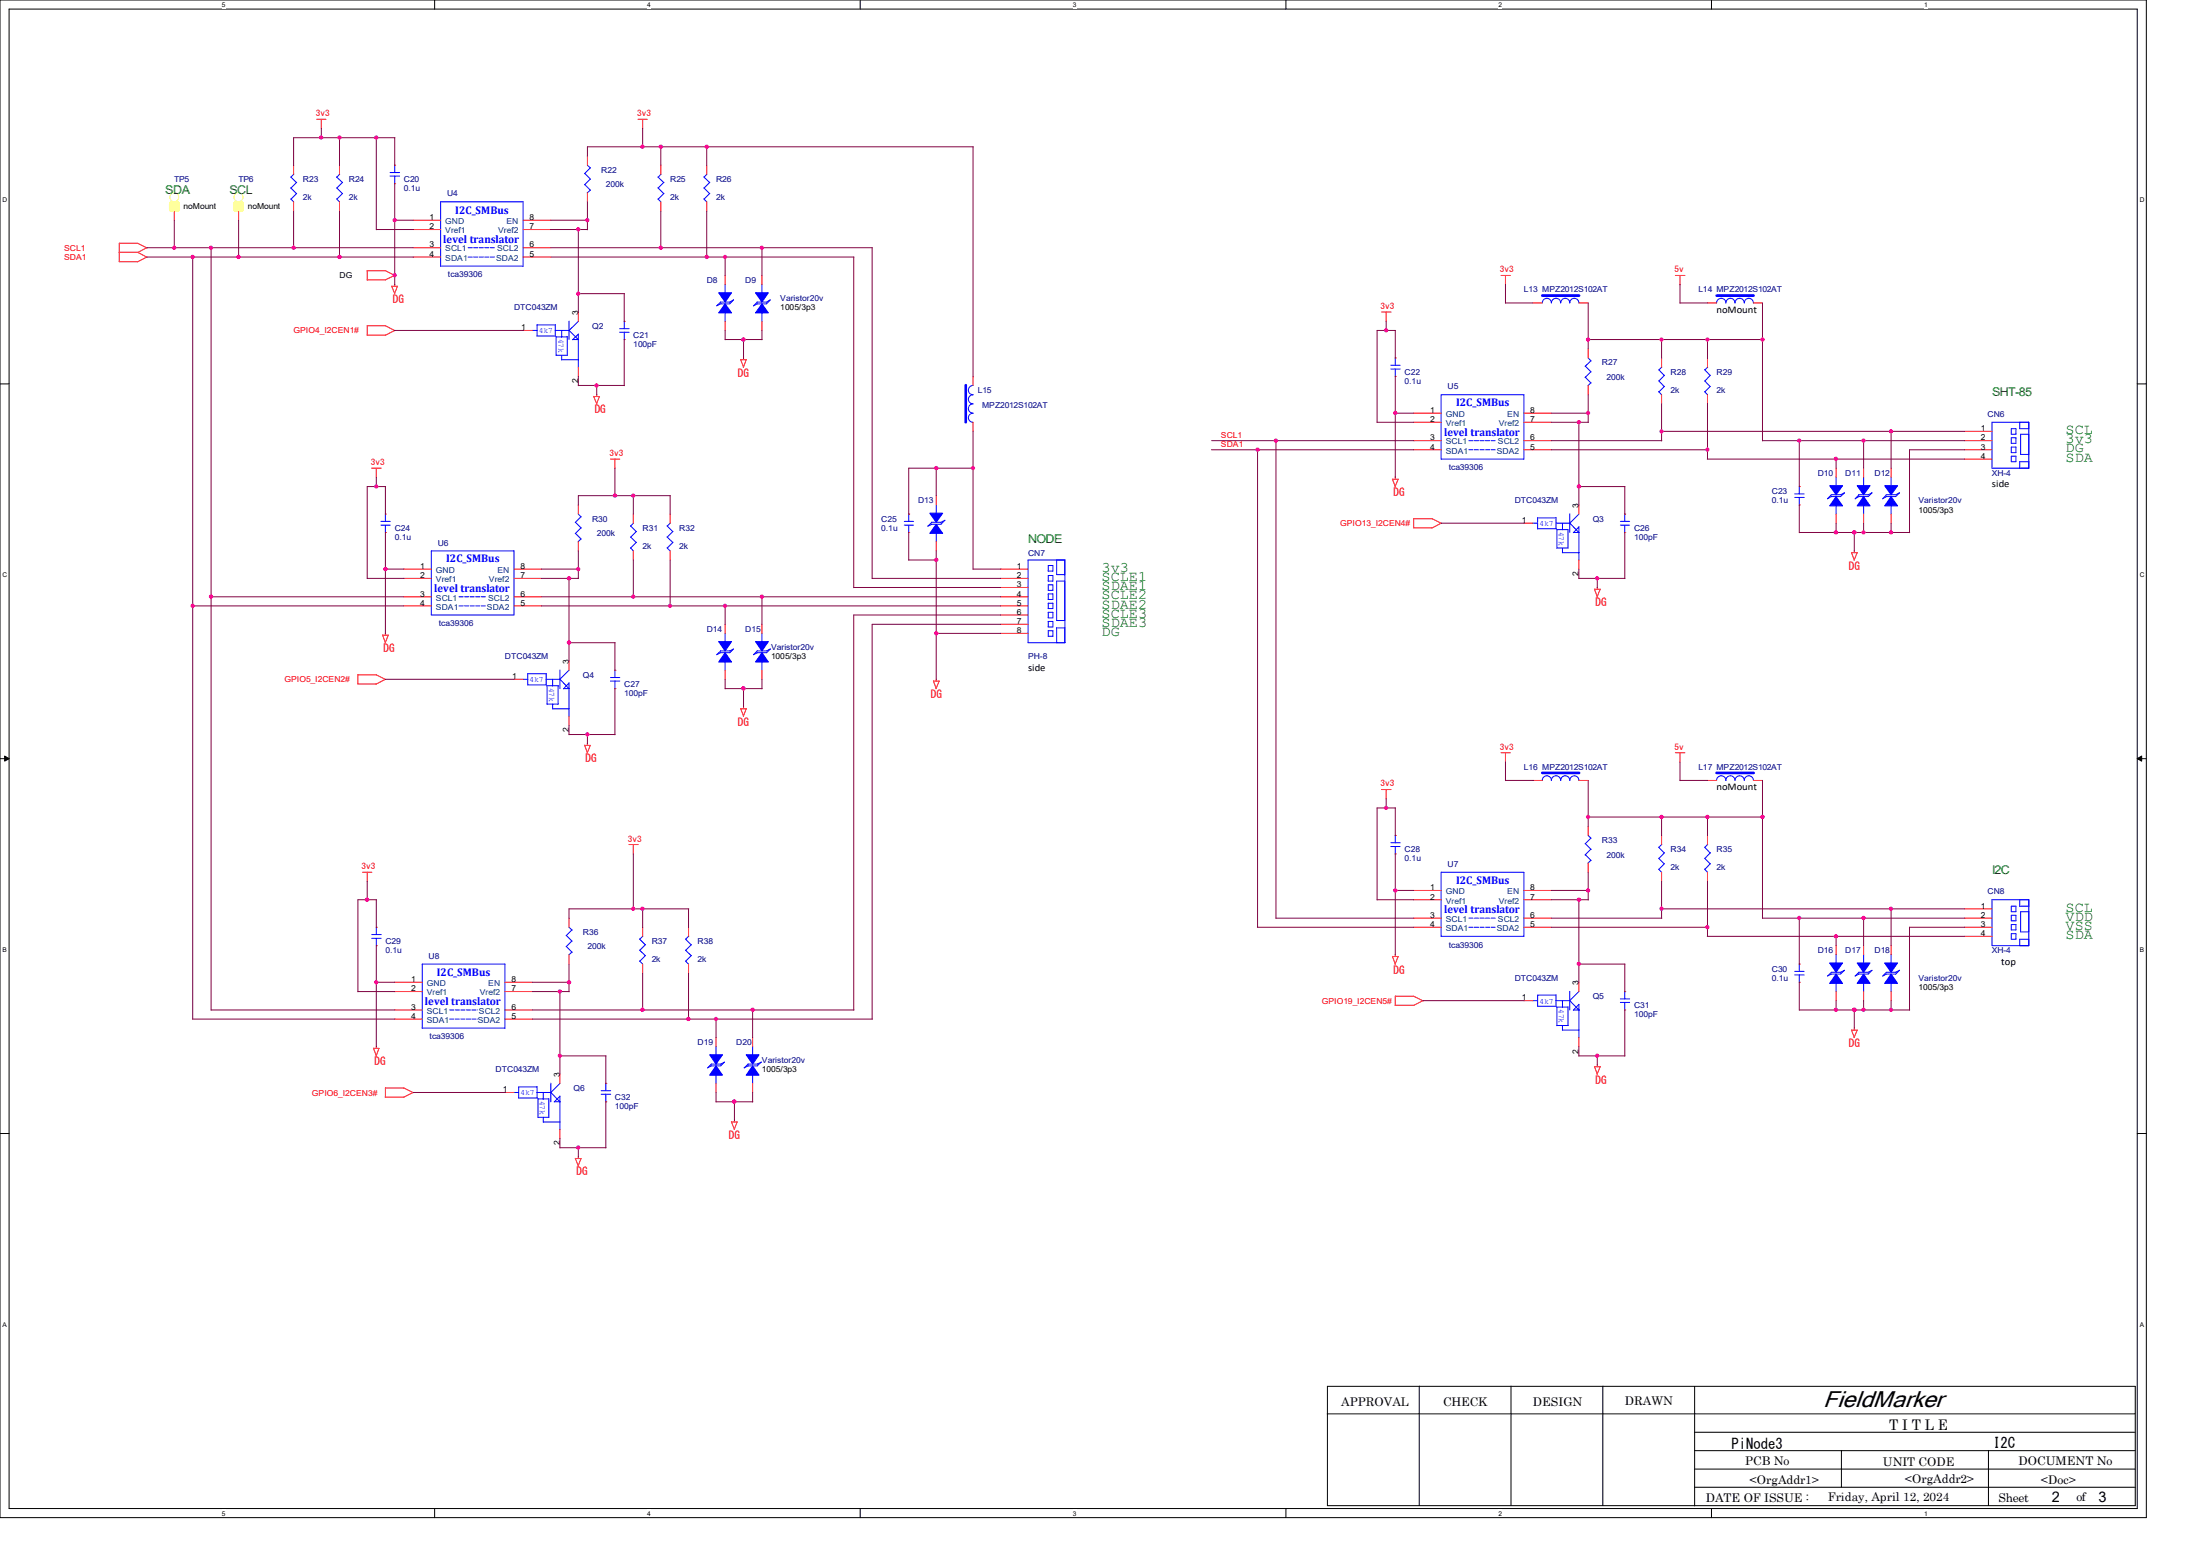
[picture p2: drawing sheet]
<svg xmlns="http://www.w3.org/2000/svg" width="420mm" height="297mm" viewBox="0 0 420 297" stroke-linecap="round" stroke-linejoin="round" font-family="sans-serif">
<path d="M0 0h409.7v289.7h-409.7zM1.7 1.7h406.3v286.3h-406.3z" fill="none" stroke="#000" stroke-width=".19"/>
<g fill="#fff">
<path d="M42.3 .2h.7v1.4h-.7z"/>
<path d="M42.3 288.2h.7v1.4h-.7z"/>
</g>
<path d="M83 0v1.7M83 288v1.7" fill="none" stroke="#000" stroke-width=".19"/>
<g fill="#fff">
<path d="M123.6 .2h.6v1.4h-.6z"/>
<path d="M123.6 288.2h.6v1.4h-.6z"/>
</g>
<path d="M164.2 0v1.7M164.2 288v1.7" fill="none" stroke="#000" stroke-width=".19"/>
<g fill="#fff">
<path d="M204.8 .2h.7v1.4h-.7z"/>
<path d="M204.8 288.2h.7v1.4h-.7z"/>
</g>
<path d="M245.5 0v1.7M245.5 288v1.7" fill="none" stroke="#000" stroke-width=".19"/>
<g fill="#fff">
<path d="M286.1 .2h.7v1.4h-.7z"/>
<path d="M286.1 288.2h.7v1.4h-.7z"/>
</g>
<path d="M326.7 0v1.7M326.7 288v1.7" fill="none" stroke="#000" stroke-width=".19"/>
<g fill="#fff">
<path d="M367.3 .2h.7v1.4h-.7z"/>
<path d="M367.3 288.2h.7v1.4h-.7z"/>
<path d="M.5 37.5h.9v1.4h-.9z"/>
<path d="M408.5 37.5h.9v1.4h-.9z"/>
<path d="M.5 109.1h.9v1.3h-.9z"/>
<path d="M408.5 109.1h.9v1.3h-.9z"/>
</g>
<path d="M0 73.3h1.7M408 73.3h1.7" fill="none" stroke="#000" stroke-width=".19"/>
<g fill="#fff">
<path d="M.5 180.6h.8v1.4h-.8z"/>
<path d="M408.5 180.6h.8v1.4h-.8z"/>
</g>
<path d="M0 144.8h1.7M408 144.8h1.7" fill="none" stroke="#000" stroke-width=".19"/>
<path d="M.9 144.3l.8 .5-.8 .5zM408 144.8l.9-.5v1z" fill="#000" stroke="#000" stroke-width=".19"/>
<g fill="#fff">
<path d="M.5 252.1h.8v1.4h-.8z"/>
<path d="M408.5 252.1h.8v1.4h-.8z"/>
</g>
<g fill="none" stroke="#000" stroke-width=".19">
<path d="M0 216.4h1.7M408 216.4h1.7M253.4 269.9h154.2M253.4 264.6h154.2v22.8h-154.2zM270.9 264.6v22.8M288.5 264.6v22.8M306 264.6v22.8M323.5 273.4h84.1M323.5 276.9h84.2M323.5 264.6v22.8M351.5 276.9v7M379.6 276.9v10.5"/>
<path d="M323.5 280.4h84.1M323.5 283.9h84.2"/>
</g>
<g fill="none" stroke="#f00" stroke-width=".19">
<path d="M56 31.5v1.8M56 38.5v1.8M60.5 22.8h1.7M61.3 22.8v1.8M64.8 31.5v1.8M64.8 38.5v1.8M75.4 31.5h.1M75.4 35.1h.1M112.1 29.8v1.7M112.1 36.8v1.7M121.8 22.8h1.8M122.7 22.8v1.8"/>
<path d="M126.2 31.5v1.8M126.2 38.5v1.8M134.9 31.5v1.8M134.9 38.5v1.8M22.7 48.2h3.6M22.7 50h3.6M22.8 46.4h3.5M22.8 46.4v3.6M26.3 46.4l1.8 .9M26.3 48.2l1.8 .9M28 47.3l-1.8 .9M28 49.1l-1.8 .9"/>
<path d="M33.3 40.3v1.7M45.6 40.3v1.7M70.1 51.7h3.5M70.1 51.7v1.8M70.1 53.4h3.5M73.5 51.6l1.9 1M74.8 54.6l.6 1.4M74.8 54.7h1.1l-.6 1.4M75.4 54.3v.4M75.4 52.5l-1.8 .9M78.9 42h5.2M78.9 43.8h5.2"/>
<path d="M78.9 47.3h5.2M78.9 49.1h5.2M99.9 42h5.3M99.9 43.8h5.3M99.9 47.3h5.3M99.9 49.1h5.3M110.4 59.6v1.7M138.4 52.6v1.7M145.5 52.6v1.7M263.7 59.6h1.9M264.6 59.6v1.8M286.6 52.6h1.7"/>
<path d="M287.4 52.6v1.8M292.7 57.8h1.7M301.4 57.8h1.8M319.8 52.6h1.8M320.7 52.6v1.8M326 57.8h1.7M334.7 57.8h1.8M70.1 64h3.5M70.1 62.2h3.5M70.1 62.1v1.9M73.6 62.2l1.8 .9M75.4 63.1l-1.9 .9"/>
<path d="M99.9 63.1h1.7M110.4 70.1v1.7M113.3 75.6l.6 1.5M113.4 75.7h1.1l-.6 1.4M113.9 75.3v.4M119.2 61.3h.1M119.2 64.8h.1M138.4 61.3v1.8M141.4 68.6l.5 1.5M141.4 68.7h1.1M141.9 68.3v.4M142.5 68.7l-.6 1.4"/>
<path d="M145.5 61.3v1.8M185.8 71.8v1.8M266.4 68.3h.1M266.4 71.8h.1M269.9 78.9h5.2M290.9 78.9h5.3M303.2 66.6v1.7M303.2 73.6v1.8M317.2 68.3v1.8M317.2 75.4v1.7M326 68.3v1.8M326 75.4v1.7"/>
<path d="M71 89.4h1.8M71.8 89.4v1.7M73.6 98.1h.1M110.4 96.4v1.7M116.5 87.6h1.8M117.4 87.6v1.8M120.9 98.1v1.8M127.9 98.1v1.8M173.5 98.1h.1M178.7 94.6v1.8M185.8 80.6v1.7M265.8 91.4l.6 1.5"/>
<path d="M265.9 91.5h1.1l-.7 1.4M266.4 91.1v.4M269.9 99h3.5M269.9 99v1.8M269.9 80.6h5.2M269.9 84.1h5.2M269.9 85.9h5.2M273.4 99l1.8 .9M275.1 99.9l-1.8 .9M290.9 80.6h5.3M290.9 84.1h5.3M290.9 85.9h5.3"/>
<path d="M290.9 99.9h1.8M301.4 96.4v1.7M310.2 98.1h.1M343.5 92.9h.1M343.5 96.4h.1M350.5 89.4v1.7M350.5 98.1v1.8M355.8 89.4v1.7M355.8 98.1v1.8M361 89.4v1.7M361 98.1v1.8M375 87.6h5.3"/>
<path d="M375 84.1h5.3M375 85.9h5.3M375 82.3h5.3M73.6 101.6h.1M77.1 108.6h5.2M77.1 110.4h5.2M77.1 113.9h5.2M77.1 115.7h5.2M98.1 108.6h5.3M98.1 110.4h5.3M98.1 113.9h5.3M98.1 115.7h5.3"/>
<path d="M110.4 103.4v1.8M120.9 105.2v1.7M127.9 105.2v1.7M138.4 119.2v1.7M145.5 119.2v1.7M173.5 101.6h.1M178.7 103.4v1.8M191 108.6h5.3M191 110.4h5.3M191 112.1h5.3M191 113.9h5.3M191 115.7h5.3"/>
<path d="M191 117.4h5.3M191 119.2h5.3M269.8 100.8h3.6M301.4 106.9v1.7M304.4 112.4l.5 1.5M304.4 112.5h1.1M304.9 112.1v.4M305.5 112.5l-.6 1.5M310.2 101.6h.1M353.4 105.5l.6 1.4M353.5 105.5h1.1M354 105.1v.4"/>
<path d="M354.5 105.5l-.6 1.4M68.3 130.6h3.5M68.3 128.8h3.6M68.3 128.8v1.8M71.8 128.8l1.8 .9M73 121.2l.6 1.5M73.1 121.2h1.1M73.6 129.7l-1.8 .9M73.6 120.9v.3M74.1 121.2l-.6 1.5M98.1 129.7h1.8M108.6 126.2v1.7"/>
<path d="M108.6 136.7v1.7M117.4 127.9h.1M117.4 131.4h.1M138.4 127.9v1.8M141.4 135.3l.5 1.4M141.4 135.3h1.1M141.9 134.9v.4M142.5 135.3l-.6 1.4M145.5 127.9v1.8M178.2 130l.5 1.4M178.2 130h1.1M178.7 129.6v.4"/>
<path d="M179.3 130l-.6 1.5M191 120.9h5.3M111.6 142.2l.5 1.5M111.6 142.3h1.1M112.1 141.9v.4M112.7 142.3l-.6 1.4M263.7 150.7h1.9M264.6 150.7v1.8M266.4 159.5h.1M286.6 143.7h1.7M287.4 143.7v1.8M292.7 149h1.7"/>
<path d="M301.4 149h1.8M303.2 157.7v1.8M317.2 159.5v1.7M319.8 143.7h1.8M320.7 143.7v1.8M326 149h1.7M326 159.5v1.7M334.7 149h1.8M69.2 166.5h1.8M70.1 166.5v1.8M71.8 177h.1M108.6 175.3v1.7"/>
<path d="M120.1 161.2h1.7M120.9 161.2v1.8M122.7 177v1.7M131.4 177v1.7M266.4 163h.1M269.9 175.3h5.2M269.9 177h5.2M269.9 170h5.2M269.9 171.7h5.2M290.9 175.3h5.3M290.9 177h5.3M290.9 170h5.3"/>
<path d="M290.9 171.7h5.3M303.2 164.7v1.8M317.2 166.5v1.7M326 166.5v1.7M375 173.5h5.3M375 175.3h5.3M375 177h5.3M375 178.7h5.3M71.8 180.5h.1M71.8 199.7v.4M75.4 187.5h5.2M75.4 189.3h5.2"/>
<path d="M75.4 192.8h5.2M75.4 194.5h5.2M96.4 187.5h5.2M96.4 189.3h5.2M96.4 192.8h5.2M96.4 194.5h5.2M108.6 182.2v1.8M122.7 184v1.8M131.4 184v1.8M136.7 198v1.8M143.7 198v1.8M265.8 182.5l.6 1.5"/>
<path d="M265.9 182.6h1.1l-.7 1.5M266.3 191.9h3.6M266.4 182.2v.4M269.9 190.2l1.8 .9M269.9 190.2h-3.5v1.7M271.7 191l-1.9 .9M290.9 191h1.8M301.4 187.5v1.8M301.4 198v1.8M310.2 189.3h.1M310.2 192.8h.1M343.5 184h.1"/>
<path d="M343.5 187.5h.1M350.5 180.5v1.7M350.5 189.3v1.7M353.4 196.6l.6 1.4M353.5 196.6h1.1M354 196.2v.4M354.5 196.6l-.6 1.5M355.8 180.5v1.7M355.8 189.3v1.7M361 180.5v1.7M361 189.3v1.7M71.3 200.1l.5 1.4"/>
<path d="M71.3 200.1h1.1M72.3 200.1l-.5 1.5M73.5 209.4h3.6M73.6 207.7h3.5M73.6 207.6v1.8M77.1 207.7l1.8 .9M78.9 208.5l-1.9 1M96.4 208.5h1.7M106.9 205v1.8M106.9 215.6v1.7M115.7 206.8h.1M115.7 210.3h.1"/>
<path d="M136.7 206.8v1.7M139.6 214.1l.6 1.5M139.7 214.2h1.1M140.2 213.7v.5M140.7 214.2l-.5 1.4M143.7 206.8v1.7M304.4 203.6l.5 1.4M304.4 203.6h1.1M304.9 203.2v.4M305.5 203.6l-.6 1.5M109.8 221.1l.6 1.4M109.9 221.1h1.1"/>
<path d="M110.4 220.8v.3M110.9 221.1l-.5 1.5"/>
</g>
<g fill="none" stroke="#ffff80" stroke-width=".19">
<path d="M33.3 38.5v.4M33.3 39.9v.4M45.6 38.5v.4M45.6 39.9v.4"/>
<circle cx="33.3" cy="37.6" r=".86"/>
<circle cx="45.5" cy="37.6" r=".87"/>
</g>
<path d="M32.8 38.9h1v1.1h-1zM45 38.9h1.1v1.1h-1.1z" fill="none" stroke="#ffff80" stroke-width="1"/>
<g fill="none" stroke="#00f" stroke-width=".19">
<path d="M55.5 38l.5 .5M55.5 35.9l1.1 1.1M55.5 33.8l1.1 1M56.1 33.2l-.6 .6M56.6 36.9l-1.1 1.1M56.6 34.8l-1.1 1.1M64.3 38l.5 .5M64.3 35.9l1.1 1.1M64.3 33.8l1.1 1M64.9 33.2l-.6 .6M65.4 36.9l-1.1 1.1M65.4 34.8l-1.1 1.1"/>
<path d="M74.5 32.9h1.8M74.5 33.6h1.8M75.4 31.5v1.4M75.4 33.6v1.5M84.1 38.5h15.8v12.3h-15.8zM111.6 33.1l1.1 1.1M111.6 35.2l1.1 1.1M112.1 31.5l.6 .6M112.7 32l-1.1 1.1M112.7 34.2l-1.1 1.1M112.7 36.3l-.6 .5M125.6 38l.6 .5"/>
<path d="M125.6 35.9l1.1 1.1M125.6 33.8l1.1 1M126.2 33.2l-.6 .6M126.7 36.9l-1.1 1.1M126.7 34.8l-1.1 1.1M134.4 38l.5 .5M134.4 35.9l1.1 1.1M134.4 33.8l1.1 1M135 33.2l-.6 .6M135.5 36.9l-1.1 1.1M135.5 34.8l-1.1 1.1M137.5 57.7h1.8l.7-.5-.7 .8h-1.8"/>
<path d="M137.6 57.7l-.8 .7 .8-.4M138.4 54.3v1.7M138.4 59.5v1.8M144.5 57.7h1.8l.8-.5-.8 .8h-1.8M144.6 57.7l-.8 .7 .8-.4M145.5 54.3v1.7M145.5 59.5v1.8M294.4 57.8a.87 .87 0 0 1 .9-.9 .87 .87 0 0 1 .9 .9 .89 .89 0 0 1 .9-.9 .89 .89 0 0 1 .8 .9 .87 .87 0 0 1 .9-.9 .87 .87 0 0 1 .9 .9 .87 .87 0 0 1 .8-.9 .87 .87 0 0 1 .9 .9M327.7 57.8a.89 .89 0 0 1 .9-.9 .89 .89 0 0 1 .9 .9 .87 .87 0 0 1 .8-.9 .87 .87 0 0 1 .9 .9 .89 .89 0 0 1 .9-.9 .89 .89 0 0 1 .9 .9 .87 .87 0 0 1 .9-.9 .87 .87 0 0 1 .8 .9M101.6 63.1h.9v1.1M102.5 62h3.5v2.1M102.5 62v.9"/>
<path d="M102.5 64.1h3.5M106 63.1h2.6l1.8 1.8M106.1 64.3h2.2M106.2 64.3v3.6M106.2 67.8h2.1M107.2 63.1v1.2M107.2 67.8v.9M107.2 68.7h3.2M108.3 64.3v3.5M108.6 61.3v3.5M109.3 64.8h1.1M110.4 61.3l-1.8 1.8"/>
<path d="M110.4 63.8v6.3M110.4 63.8l-1.1 1.1M118.3 62.7h1.8M118.3 63.4h1.8M119.2 61.3v1.4M119.2 63.4v1.5M185.8 73.6a.89 .89 0 0 0-.9 .9 .89 .89 0 0 0 .9 .9 .87 .87 0 0 0-.9 .8 .87 .87 0 0 0 .9 .9 .89 .89 0 0 0-.9 .9 .89 .89 0 0 0 .9 .9 .87 .87 0 0 0-.9 .8 .87 .87 0 0 0 .9 .9M265.5 69.7h1.8M265.5 70.4h1.8M266.4 68.3v1.4M266.4 70.4v1.5M275.1 75.4h15.8v12.2h-15.8z"/>
<path d="M302.6 69.9l1.1 1.1M302.6 72l1.1 1.1M303.2 68.3l.5 .6M303.7 68.9l-1.1 1M303.7 71l-1.1 1.1M303.7 73.1l-.6 .5M316.7 74.8l.5 .6M316.7 72.7l1 1.1M316.7 70.6l1 1.1M317.2 70.1l-.5 .5M317.8 73.7l-1.1 1.1M317.8 71.6l-1.1 1.1"/>
<path d="M325.4 74.8l.6 .6M325.4 72.7l1.1 1.1M325.4 70.6l1.1 1.1M326 70.1l-.5 .5M326.5 73.7l-1 1.1M326.5 71.6l-1 1.1M72.7 99.5h1.8M73.6 98.1v1.4M109.9 99.7l1.1 1.1M110.4 98.1l.6 .6M110.9 98.6l-1.1 1.1M120.9 99.8l-.5 .6"/>
<path d="M128 99.8l-.6 .6M172.6 99.5h1.8M173.5 98.1v1.4M177.8 99.7h1.8l.8-.4-.8 .8h-1.8M177.9 99.7l-.8 .8 .8-.4M178.7 96.4v1.7M292.6 99.9h.9v1.1M293.5 98.8h3.6M293.5 98.8v.9M297 99.9h2.7l1.8 1.8M297.1 98.8v2.1M298.3 99.9v1.2"/>
<path d="M299.7 98.1v3.5M301.4 98.1l-1.8 1.8M309.3 99.5h1.8M310.2 98.1v1.4M342.6 94.3h1.8M342.6 95h1.8M343.5 92.8v1.5M343.5 95v1.4M349.6 94.4h1.8l.7-.3-.7 .7h-1.8M349.6 94.4l-.7 .8 .7-.4M350.5 91.1v1.8M350.5 96.4v1.7"/>
<path d="M354.8 94.4h1.9l.7-.3-.7 .7h-1.9M354.9 94.4l-.7 .8 .7-.4M355.8 91.1v1.8M355.8 96.4v1.7M360.1 94.4h1.8l.7-.3-.7 .7h-1.8M360.1 94.4l-.7 .8 .7-.4M361 91.1v1.8M361 96.4v1.7M380.3 80.6h7v8.8h-7zM384 81.8h.9v1.1h-.9zM384 87.1h.9v1h-.9zM384 83.6h.9v1h-.9z"/>
<path d="M384 85.3h.9v1.1h-.9zM385.6 80.6v1.2h1.7M387.3 88.1h-1.7v1.3M387.3 82.9h-1.6v3.8h1.6M72.7 100.2h1.8M73.6 100.2v1.5M82.3 105.2h15.8v12.2h-15.8zM109.9 101.8l1.1 1.1M110.9 100.8l-1.1 1.1M110.9 102.9l-.5 .5M120.4 104.6l.5 .6M120.4 102.5l1.1 1"/>
<path d="M120.4 100.4l1.1 1.1M121.5 103.5l-1.1 1.1M121.5 101.4l-1.1 1.1M127.3 104.6l.6 .6M127.3 102.5l1.1 1M127.3 100.4l1.1 1.1M128.5 103.5l-1.1 1.1M128.5 101.4l-1.1 1.1M172.6 100.2h1.8M173.5 100.2v1.5M178.7 101.6v1.8M196.3 106.9h7v15.8h-7z"/>
<path d="M200.1 109.9h.9v1h-.9zM200.1 107.9h.9v1.1h-.9zM200.1 111.6h.9v1.1h-.9zM200.1 113.4h.9v1h-.9zM200.1 115.1h.9v1.1h-.9zM200.1 116.9h.9v1h-.9zM200.1 118.6h.9v1.1h-.9zM201.7 106.9v2.8h1.6M203.3 110.9h-1.6v7.5h1.6M203.3 119.8h-1.6v2.9M293.5 100.9h3.6M297.2 101.1h2.1"/>
<path d="M297.2 101.1v3.5M297.2 104.6h2.2M298.3 104.6v.9M298.3 105.5h3.2M299.3 101v3.6M300.4 101.6h1.1M301.4 100.5v6.4M301.4 100.6l-1 1.1M309.3 100.2h1.8M310.2 100.2v1.5M99.8 129.7h1v1.1M100.7 128.6h3.6"/>
<path d="M100.8 128.6v.9M100.8 130.7h3.5M104.2 129.7h2.7l1.8 1.8M104.3 128.6v2.1M104.4 130.9h2.2M104.4 130.9v3.6M105.5 129.7v1.2M105.5 134.4v.9M105.5 135.3h3.2M106.6 130.9v3.5h-2.2M106.9 127.9v3.5M107.6 131.4h1.1"/>
<path d="M108.6 130.3v6.4M108.6 127.9l-1.8 1.8M108.6 130.4l-1 1.1M116.5 129.3h1.8M116.5 130h1.8M117.4 127.9v1.4M117.4 130v1.5M137.5 124.2h1.8l.7-.3-.7 .7h-1.8M137.6 124.2l-.8 .8 .8-.4M138.4 120.9v1.8M138.4 126.1v1.8M144.5 124.2h1.8l.8-.3-.8 .7h-1.8"/>
<path d="M144.6 124.2l-.8 .8 .8-.4M145.5 120.9v1.8M145.5 126.1v1.8M200.1 120.4h.9v1.1h-.9zM266.4 159.4v1.5M301.4 149a.87 .87 0 0 0-.9-.9 .87 .87 0 0 0-.8 .9 .87 .87 0 0 0-.9-.9 .87 .87 0 0 0-.9 .9 .89 .89 0 0 0-.8-.9 .89 .89 0 0 0-.9 .9 .87 .87 0 0 0-.9-.9 .87 .87 0 0 0-.9 .9M303.2 159.5l.5 .5M303.7 160l-1.1 1.1M334.7 149a.87 .87 0 0 0-.8-.9 .87 .87 0 0 0-.9 .9 .89 .89 0 0 0-.9-.9 .89 .89 0 0 0-.9 .9 .87 .87 0 0 0-.9-.9 .87 .87 0 0 0-.8 .9 .89 .89 0 0 0-.9-.9 .89 .89 0 0 0-.9 .9M71 178.4h1.8M71 179.1h1.8M71.8 177v1.4"/>
<path d="M71.8 179.1v1.5M108.1 178.6l1.1 1.1-1.1 1M108.6 177l.6 .5M109.2 177.5l-1.1 1.1M122.1 179.2l1.1 1.1M122.7 178.7l-.6 .6M130.9 179.2l1.1 1.1M131.5 178.7l-.6 .6M265.5 160.9h1.8M265.5 161.6h1.8M266.4 161.6v1.4M275.1 166.5h15.8v12.2h-15.8z"/>
<path d="M302.6 161l1.1 1.1M302.6 163.2l1.1 1.1M303.7 162.1l-1.1 1.1M303.7 164.2l-.6 .6M316.7 165.9l.5 .6M316.7 163.8l1 1.1M316.7 161.7l1 1.1M317.2 161.2l-.5 .6M317.8 164.8l-1.1 1.1M317.8 162.8l-1.1 1.1M325.4 165.9l.6 .6M325.4 163.8l1.1 1.1"/>
<path d="M325.4 161.7l1.1 1.1-1 1.1M326 161.2l-.5 .6M326.5 164.8l-1 1.1M380.3 171.7h7v8.8h-7zM384 173h.9v1h-.9zM384 174.7h.9v1.1h-.9zM384 176.5h.9v1h-.9zM384 178.2h.9v1.1h-.9zM385.6 171.7v1.3h1.7M387.3 179.3h-1.7v1.2M387.3 174h-1.6v3.9h1.6M80.6 184h15.8v12.3h-15.8z"/>
<path d="M108.1 180.7l1.1 1.1M109.2 181.7l-.6 .6M122.1 183.4l.6 .6M122.1 181.4l1.1 1M123.2 182.4l-1.1 1.1M123.2 180.3l-1.1 1.1M130.9 183.4l.5 .6M130.9 181.4l1.1 1M132 182.4l-1.1 1.1M132 180.3l-1.1 1.1M136.7 199.7v1.8M143.7 199.7v1.8"/>
<path d="M292.6 191h.9v1.1M293.5 189.9h3.6M293.5 189.9v1M293.5 192.1h3.6M297 191h2.7l1.8 1.8M297.1 189.9v2.2M297.2 192.2h2.1M297.2 192.2v3.6l2.2-.1M298.3 191v1.3M298.3 195.7v1M298.3 196.6h3.2M299.3 192.2v3.5"/>
<path d="M299.7 189.2v3.6M300.4 192.8h1.1M301.4 189.3l-1.8 1.8M301.4 191.7v6.4M301.4 191.7l-1 1.1M309.3 190.7h1.8M309.3 191.3h1.8M310.2 189.2v1.5M310.2 191.3v1.5M342.6 185.4h1.8M342.6 186.1h1.8M343.5 184v1.4"/>
<path d="M343.5 186.1v1.4M349.6 185.6h1.8l.7-.4-.7 .7h-1.8M349.6 185.6l-.7 .7 .7-.4M350.5 182.2v1.8M350.5 187.5v1.8M354.8 185.6h1.9l.7-.4-.7 .7h-1.9M354.9 185.6l-.7 .7 .7-.4M355.8 182.2v1.8M355.8 187.5v1.8M360.1 185.6h1.8l.7-.4-.7 .7h-1.8M360.1 185.6l-.7 .7 .7-.4M361 182.2v1.8"/>
<path d="M361 187.5v1.8M98.1 208.5h.9v1.1h3.6M99 207.5h3.5M99 207.5v.9M102.5 208.5h2.7l1.7 1.9M102.5 207.4v2.2M102.7 209.8h2.1M102.7 209.8v3.5M102.7 213.3h2.1M103.7 208.5v1.3M103.7 213.3v.9M103.7 214.2h3.2"/>
<path d="M104.8 209.7v3.6M105.2 206.8v3.5M105.8 210.4l1.1-1.2v6.4M105.8 210.3h1.1M106.9 206.8l-1.8 1.8M114.8 208.2h1.8M114.8 208.9h1.8M115.7 206.8v1.4M115.7 208.9v1.5M135.8 203.1h1.8l.7-.4-.7 .8h-1.8M135.8 203.1l-.7 .7 .7-.3M136.7 205v1.8"/>
<path d="M142.8 203.1h1.8l.7-.4-.7 .8h-1.8M142.8 203.1l-.7 .7 .7-.3M143.7 205v1.8"/>
</g>
<path d="M294.4 56.4h7.1M327.7 56.4h7.1M184.4 73.5v7.1M294.4 147.5h7.1M327.7 147.5h7.1" fill="none" stroke="#00f" stroke-width=".51"/>
<path d="M89.4 47.3h5.3M89.4 49.1h5.3M280.4 84.1h5.3M280.4 85.9h5.3M87.6 113.9h5.3M87.6 115.7h5.3M280.4 175.3h5.3M280.4 177h5.3M85.9 192.8h5.2M85.9 194.5h5.2" fill="none" stroke="#00f" stroke-width=".19" stroke-dasharray=".8 .3"/>
<g fill="#00f" stroke="#00f" stroke-width=".19">
<path d="M178.7 100.1l1.3 1.7h-2.5z" fill-rule="evenodd"/>
<path d="M177.5 98h2.5l-1.3 1.7z" fill-rule="evenodd"/>
<path d="M145.5 124.6l1.2 1.8h-2.5z" fill-rule="evenodd"/>
<path d="M144.2 122.5h2.5l-1.2 1.7z" fill-rule="evenodd"/>
<path d="M361 185.9l1.2 1.8h-2.4z" fill-rule="evenodd"/>
<path d="M359.8 183.8h2.4l-1.2 1.8z" fill-rule="evenodd"/>
<path d="M361 94.8l1.2 1.8h-2.4z" fill-rule="evenodd"/>
<path d="M359.8 92.7h2.4l-1.2 1.7z" fill-rule="evenodd"/>
<path d="M355.8 185.9l1.2 1.8h-2.5z" fill-rule="evenodd"/>
<path d="M354.5 183.8h2.5l-1.2 1.8z" fill-rule="evenodd"/>
<path d="M143.7 203.5l1.2 1.7h-2.4z" fill-rule="evenodd"/>
<path d="M142.5 201.3h2.4l-1.2 1.8z" fill-rule="evenodd"/>
<path d="M350.5 185.9l1.2 1.8h-2.4z" fill-rule="evenodd"/>
<path d="M349.3 183.8h2.4l-1.2 1.8z" fill-rule="evenodd"/>
<path d="M138.4 58l1.3 1.7h-2.5z" fill-rule="evenodd"/>
<path d="M137.2 55.9h2.5l-1.3 1.8z" fill-rule="evenodd"/>
<path d="M145.5 58l1.2 1.7h-2.5z" fill-rule="evenodd"/>
<path d="M144.2 55.9h2.5l-1.2 1.8z" fill-rule="evenodd"/>
<path d="M350.5 94.8l1.2 1.8h-2.4z" fill-rule="evenodd"/>
<path d="M349.3 92.7h2.4l-1.2 1.7z" fill-rule="evenodd"/>
<path d="M136.7 203.5l1.2 1.7h-2.4z" fill-rule="evenodd"/>
<path d="M135.5 201.3h2.4l-1.2 1.8z" fill-rule="evenodd"/>
<path d="M138.4 124.6l1.3 1.8h-2.5z" fill-rule="evenodd"/>
<path d="M137.2 122.5h2.5l-1.3 1.7z" fill-rule="evenodd"/>
<path d="M355.8 94.8l1.2 1.8h-2.5z" fill-rule="evenodd"/>
<path d="M354.5 92.7h2.5l-1.2 1.7z" fill-rule="evenodd"/>
</g>
<g fill="none" stroke="#800040" stroke-width=".19">
<path d="M61.3 24.5v1.8M64.8 26.3v5.3M71.8 26.3v17.6M75.4 26.3v5.3M75.4 35.1v19.3M75.4 26.3h-19.4v5.3M112.1 38.5v5.4M122.7 24.5v3.6M126.2 28v3.6M134.9 28v3.6M185.8 28v43.9M185.8 28h-73.7v1.8"/>
<path d="M28 49.1h50.9M28 47.3h50.9M33.3 42v5.3M36.8 49.1v145.5M40.3 47.3v145.5M45.6 42v7.1M56 40.3v7M64.8 40.3v8.8M71.8 43.8h7.1M75.4 42h3.5M105.2 49.1h57.8M105.2 47.3h61.3v63.1"/>
<path d="M105.2 42h7M105.2 43.8h7M110.4 43.8v15.8M110.4 56h8.8M119.2 56v5.4M126.2 40.3v7M134.9 40.3v8.8M138.4 49.1v3.5M145.5 47.3v5.3M163 49.1v63.1M287.4 54.3v3.6M287.4 57.8h5.3"/>
<path d="M303.2 57.8v8.8M320.7 57.8h5.3M320.7 54.3v3.6M336.5 57.8v26.4M75.4 63.1h24.5M110.4 71.8v1.8M110.4 73.6h8.8M113.9 73.6v1.8M119.2 64.8v8.8M138.4 63.1v1.8M138.4 64.8h7.1M141.9 64.8v3.6"/>
<path d="M145.5 63.1v1.8M264.6 61.3v1.8M266.4 78.9h3.5M266.4 63.1v5.3M266.4 71.8v19.3M266.4 63.1h-3.5v17.5M296.2 78.9h7M303.2 64.8h33.3M303.2 75.4v5.2M317.2 64.8v3.6M317.2 77.1v7.1M326 64.8v3.6"/>
<path d="M326 77.1v10.5M71.8 91.1v1.8M73.6 92.9v5.3M73.6 92.9h-3.5v17.5M110.4 96.4v-1.8h17.6l-.1 3.6M117.4 89.4v5.3M120.9 94.6v3.6M178.7 89.4v5.3M185.8 82.3v26.4M185.8 89.4h-12.3v8.8M231.3 85.9h38.6M231.3 84.1h38.6"/>
<path d="M240.1 85.8v91.2M243.6 84.1v91.2M262.9 80.6h7M275.1 99.9h15.9M296.2 85.9h29.8M296.2 84.1h21M296.2 80.6h7M301.4 80.6v15.8M301.4 92.9h8.8M310.2 92.9v5.3M317.2 82.3h57.8M325.9 87.6h49.1"/>
<path d="M336.5 84.1h38.6M343.5 84.1v8.8M343.5 96.4v5.3M350.5 87.6v1.8M350.5 99.9v1.8M355.8 84.1v5.3M355.8 99.9v1.8M361 82.3v7.1M361 99.9v1.8M375.1 85.9h-10.6v15.8M36.7 115.7h40.4M40.3 113.9h36.8"/>
<path d="M70.1 110.4h7M73.6 108.6h3.5M73.6 101.6v19.3M103.4 113.9h87.7M103.4 115.7h87.7M103.4 108.6h7M103.4 110.4h7M108.6 110.4v15.8M110.4 105.2v5.2M120.9 106.9v7.1M127.9 106.9v8.8M138.4 115.7v3.5"/>
<path d="M145.5 113.9v5.3M163 112.1h28.1M166.5 110.4h24.6M173.5 101.6v5.3M173.5 106.9h5.3M178.7 105.2v24.5M185.8 108.6h5.3M191.1 117.4h-28.1v75.4M191.1 119.2h-24.6v75.4M301.4 110.4h8.8M301.4 108.6v1.8M304.9 110.4v1.8"/>
<path d="M310.2 101.6v8.8M343.5 101.6h21.1M354 101.6v3.6M73.6 129.7h24.6M108.6 138.4v1.9M108.6 122.7h8.8M117.4 122.7v5.3M117.4 131.4v8.9M138.4 129.7v1.8M138.4 131.4h7.1M141.9 131.4v3.6M145.5 129.7v1.8"/>
<path d="M178.7 120.9h12.4M108.6 140.2h8.8M112.1 140.2v1.8M264.6 152.4v1.9M266.4 154.2v5.3M266.4 154.2h-3.5v17.5h7M287.4 145.5v3.5M287.4 149h5.3M303.2 149v8.8M303.2 156h33.3M317.2 156v3.5M320.7 145.5v3.5"/>
<path d="M320.7 149h5.3M326 156v3.5M336.5 149v26.3M70.1 168.2v3.6M71.8 171.7v5.3M71.9 171.7h-3.6v17.6M120.9 163v10.5M122.7 173.5v3.5M131.4 173.5v3.5M131.5 173.5h-22.9v1.8M240 177h29.9M243.6 175.3h26.3"/>
<path d="M266.4 163v19.3M266.4 170h3.5M296.2 171.7h7M296.2 170h7M296.2 175.3h21M296.2 177h29.8M301.4 171.7v15.8M303.2 166.5v5.3M317.2 173.5h57.8M317.2 168.2v7.1M325.9 178.7h49.1M326 168.2v10.5"/>
<path d="M336.5 175.3h38.6M343.5 175.3v8.8M350.5 178.7v1.8M355.8 175.2v5.3M361 173.4v7.1M375.1 177h-10.6v15.8M36.8 194.5h38.6M40.3 192.8h35.1M68.3 189.3h7.1M71.8 180.5v19.3M71.8 187.5h3.6M101.6 192.8h61.4"/>
<path d="M101.6 187.5h7.1M101.6 189.3h7.1M101.6 194.5h64.9M106.9 189.3v15.8M108.6 184v5.3M122.7 185.8v7M131.4 185.8v8.8M136.7 194.5v3.6M143.7 192.8v5.3M271.7 191h19.3M301.4 199.8v1.8M301.4 184h8.8"/>
<path d="M310.2 184v5.3M310.2 192.8v8.8M343.5 192.8h21.1M343.5 187.5v5.3M350.5 191v1.8M354 192.8v3.5M355.8 191v1.8M361 191v1.8M78.9 208.5h17.5M106.9 217.3v1.8M106.9 201.5h8.8M106.9 219.1h8.8"/>
<path d="M110.4 219.1v1.8M115.7 201.5v5.3M115.7 210.3v8.8M136.7 208.5v1.9M136.7 210.3h7M140.2 210.3v3.5M143.7 208.5v1.9M301.4 201.5h8.8M304.9 201.5v1.8"/>
</g>
<g fill="#f0f" stroke="#f0f" stroke-width=".19">
<circle cx="36.8" cy="49" r=".32"/>
<circle cx="36.8" cy="115.6" r=".32"/>
<circle cx="110.4" cy="56" r=".32"/>
<circle cx="61.3" cy="26.2" r=".33"/>
<circle cx="33.3" cy="47.3" r=".32"/>
<circle cx="64.8" cy="26.2" r=".33"/>
<circle cx="112.1" cy="42" r=".32"/>
<circle cx="138.4" cy="49" r=".32"/>
<circle cx="40.3" cy="47.3" r=".32"/>
<circle cx="40.3" cy="113.9" r=".32"/>
<circle cx="71.8" cy="26.2" r=".32"/>
<circle cx="110.4" cy="43.8" r=".32"/>
<circle cx="56.1" cy="47.3" r=".33"/>
<circle cx="134.9" cy="49" r=".33"/>
<circle cx="126.2" cy="28" r=".33"/>
<circle cx="134.9" cy="28" r=".33"/>
<circle cx="126.2" cy="47.3" r=".33"/>
<circle cx="145.4" cy="47.3" r=".32"/>
<circle cx="122.6" cy="28" r=".33"/>
<circle cx="120.9" cy="94.6" r=".32"/>
<circle cx="120.9" cy="113.9" r=".32"/>
<circle cx="141.9" cy="131.4" r=".32"/>
<circle cx="110.4" cy="108.6" r=".32"/>
<circle cx="108.6" cy="110.4" r=".33"/>
<circle cx="127.9" cy="115.6" r=".32"/>
<circle cx="145.4" cy="113.9" r=".32"/>
<circle cx="108.6" cy="122.6" r=".33"/>
<circle cx="117.4" cy="94.6" r=".33"/>
<circle cx="138.4" cy="115.6" r=".32"/>
<circle cx="106.9" cy="201.5" r=".32"/>
<circle cx="122.6" cy="173.5" r=".33"/>
<circle cx="122.6" cy="192.7" r=".33"/>
<circle cx="70.1" cy="171.7" r=".33"/>
<circle cx="143.7" cy="192.7" r=".33"/>
<circle cx="108.6" cy="187.5" r=".33"/>
<circle cx="120.9" cy="173.5" r=".32"/>
<circle cx="106.9" cy="189.3" r=".32"/>
<circle cx="131.4" cy="194.5" r=".33"/>
<circle cx="136.7" cy="194.5" r=".32"/>
<circle cx="71.8" cy="187.5" r=".32"/>
<circle cx="64.8" cy="49" r=".33"/>
<circle cx="45.5" cy="49" r=".32"/>
<circle cx="325.9" cy="85.8" r=".32"/>
<circle cx="350.5" cy="101.6" r=".33"/>
<circle cx="354" cy="101.6" r=".33"/>
<circle cx="355.7" cy="101.6" r=".32"/>
<circle cx="303.2" cy="78.8" r=".32"/>
<circle cx="301.4" cy="92.9" r=".33"/>
<circle cx="325.9" cy="64.8" r=".32"/>
<circle cx="343.5" cy="84.1" r=".32"/>
<circle cx="317.2" cy="64.8" r=".32"/>
<circle cx="301.4" cy="80.6" r=".33"/>
<circle cx="361" cy="82.3" r=".32"/>
<circle cx="325.9" cy="155.9" r=".32"/>
<circle cx="303.2" cy="170" r=".32"/>
<circle cx="361" cy="173.5" r=".32"/>
<circle cx="264.6" cy="154.2" r=".32"/>
<circle cx="354" cy="192.7" r=".33"/>
<circle cx="303.2" cy="155.9" r=".32"/>
<circle cx="350.5" cy="178.7" r=".33"/>
<circle cx="301.4" cy="184" r=".33"/>
<circle cx="266.4" cy="170" r=".33"/>
<circle cx="301.4" cy="171.7" r=".33"/>
<circle cx="336.5" cy="155.9" r=".33"/>
<circle cx="343.5" cy="175.2" r=".32"/>
<circle cx="355.7" cy="175.2" r=".32"/>
<circle cx="317.2" cy="155.9" r=".32"/>
<circle cx="325.9" cy="177" r=".32"/>
<circle cx="243.6" cy="84.1" r=".32"/>
<circle cx="240.1" cy="85.8" r=".33"/>
<circle cx="264.6" cy="63.1" r=".32"/>
<circle cx="71.8" cy="92.9" r=".32"/>
<circle cx="75.3" cy="42" r=".32"/>
<circle cx="303.2" cy="64.8" r=".32"/>
<circle cx="141.9" cy="64.8" r=".32"/>
<circle cx="336.5" cy="64.8" r=".33"/>
<circle cx="304.9" cy="110.4" r=".32"/>
<circle cx="304.9" cy="201.5" r=".32"/>
<circle cx="113.9" cy="73.6" r=".33"/>
<circle cx="140.2" cy="210.3" r=".33"/>
<circle cx="361" cy="192.7" r=".32"/>
<circle cx="75.3" cy="52.5" r=".32"/>
<circle cx="350.5" cy="192.7" r=".33"/>
<circle cx="112.1" cy="140.2" r=".32"/>
<circle cx="266.4" cy="78.8" r=".33"/>
<circle cx="361" cy="101.6" r=".32"/>
<circle cx="355.7" cy="84.1" r=".32"/>
<circle cx="110.4" cy="219" r=".32"/>
<circle cx="355.7" cy="192.7" r=".32"/>
<circle cx="73.6" cy="108.6" r=".33"/>
<circle cx="178.7" cy="106.9" r=".33"/>
<circle cx="178.7" cy="120.9" r=".33"/>
<circle cx="185.7" cy="89.3" r=".32"/>
<circle cx="178.7" cy="89.3" r=".33"/>
<circle cx="317.2" cy="82.3" r=".32"/>
<circle cx="350.5" cy="87.6" r=".33"/>
<circle cx="317.2" cy="173.5" r=".32"/>
</g>
<text font-size="4.5" x="348.1" y="268.5">FieldMarker</text>
<g font-size="2.8" fill="#008000">
<text x="394.3" y="82.8">SCL</text>
<text x="394.3" y="86.4">DG</text>
<text x="394.3" y="88.1">SDA</text>
<text x="394.3" y="84.6">3v3</text>
<text x="210.3" y="109.1">3v3</text>
<text x="210.3" y="110.9">SCLE1</text>
<text x="210.3" y="112.7">SDAE1</text>
<text x="210.3" y="116.2">SDAE2</text>
<text x="210.3" y="114.4">SCLE2</text>
<text x="210.3" y="117.9">SCLE3</text>
<text x="210.3" y="119.6">SDAE3</text>
<text x="210.3" y="121.4">DG</text>
<text x="394.3" y="174">SCL</text>
<text x="394.3" y="177.5">VSS</text>
<text x="394.3" y="179.2">SDA</text>
<text x="394.3" y="175.7">VDD</text>
</g>
<g font-size="2.8">
<text x="360.7" y="273">T I T L E</text>
<text x="330.5" y="276.5">PiNode3</text>
<text x="380.5" y="276.3">I2C</text>
<text x="391.7" y="286.6">2</text>
<text x="400.6" y="286.6">3</text>
</g>
<g font-size="2.3" fill="#008000">
<text x="31.5" y="37.1">SDA</text>
<text x="43.8" y="37.1">SCL</text>
<text x="380.3" y="75.6">SHT-85</text>
<text x="196.3" y="103.7">NODE</text>
<text x="380.3" y="166.8">I2C</text>
</g>
<g font-size="2.3">
<text x="256" y="268.4">APPROVAL</text>
<text x="275.5" y="268.4">CHECK</text>
<text x="292.6" y="268.4">DESIGN</text>
<text x="310.2" y="268.2">DRAWN</text>
<text x="333.2" y="279.6">PCB No</text>
<text x="359.5" y="279.8">UNIT CODE</text>
<text x="385.4" y="279.6">DOCUMENT No</text>
<text x="325.6" y="286.6">DATE OF ISSUE :</text>
<text x="334" y="283.3">&lt;OrgAddr1&gt;</text>
<text x="348.9" y="286.5">Friday, April 12, 2024</text>
<text x="363.6" y="283.1">&lt;OrgAddr2&gt;</text>
<text x="381.5" y="286.6">Sheet</text>
<text x="389.6" y="283.3">&lt;Doc&gt;</text>
<text x="396.4" y="286.5">of</text>
</g>
<g font-size="2.1" fill="#00f">
<text x="86.9" y="40.8">I2C_SMBus</text>
<text x="84.6" y="46.4">level translator</text>
<text x="278" y="77.6">I2C_SMBus</text>
<text x="275.7" y="83.1">level translator</text>
<text x="85.2" y="107.4">I2C_SMBus</text>
<text x="82.9" y="112.9">level translator</text>
<text x="278" y="168.7">I2C_SMBus</text>
<text x="275.7" y="174.3">level translator</text>
<text x="81.1" y="191.8">level translator</text>
<text x="83.4" y="186.2">I2C_SMBus</text>
</g>
<g font-size="2.1" fill="#f00">
<text x="75" y="57.9">DG</text>
<text x="140.9" y="71.9">DG</text>
<text x="113.5" y="78.9">DG</text>
<text x="266" y="94.7">DG</text>
<text x="353" y="108.7">DG</text>
<text x="304.6" y="115.7">DG</text>
<text x="73.2" y="124.5">DG</text>
<text x="177.7" y="133.3">DG</text>
<text x="140.9" y="138.5">DG</text>
<text x="111.8" y="145.5">DG</text>
<text x="266" y="185.8">DG</text>
<text x="71.5" y="203.4">DG</text>
<text x="353" y="199.9">DG</text>
<text x="304.6" y="206.8">DG</text>
<text x="139.1" y="217.4">DG</text>
<text x="110.1" y="224.4">DG</text>
</g>
<g font-size="1.9">
<text x="327.7" y="59.7">noMount</text>
<text x="380.3" y="93">side</text>
<text x="196.3" y="128">side</text>
<text x="327.7" y="150.8">noMount</text>
<text x="382.1" y="184.1">top</text>
</g>
<g font-size="1.6" fill="#f00">
<text x="60.3" y="22.2">3v3</text>
<text x="121.6" y="22.2">3v3</text>
<text x="12.2" y="47.9">SCL1</text>
<text x="12.2" y="49.6">SDA1</text>
<text x="286.3" y="52">3v3</text>
<text x="319.7" y="52">5v</text>
<text x="263.6" y="59">3v3</text>
<text x="56" y="63.6">GPIO4_I2CEN1#</text>
<text x="233.1" y="83.6">SCL1</text>
<text x="70.8" y="88.8">3v3</text>
<text x="116.4" y="87">3v3</text>
<text x="233.1" y="85.4">SDA1</text>
<text x="255.9" y="100.5">GPIO13_I2CEN4#</text>
<text x="54.3" y="130.3">GPIO5_I2CEN2#</text>
<text x="286.3" y="143.1">3v3</text>
<text x="319.7" y="143.1">5v</text>
<text x="263.6" y="150.1">3v3</text>
<text x="119.8" y="160.7">3v3</text>
<text x="69" y="165.9">3v3</text>
<text x="252.3" y="191.6">GPIO19_I2CEN5#</text>
<text x="59.6" y="209.1">GPIO6_I2CEN3#</text>
</g>
<g font-size="1.6" fill="#000080">
<text x="33.3" y="34.7">TP5</text>
<text x="45.6" y="34.7">TP6</text>
<text x="57.8" y="34.7">R23</text>
<text x="66.6" y="34.7">R24</text>
<text x="77.1" y="34.7">C20</text>
<text x="114.8" y="33">R22</text>
<text x="115.7" y="35.8">200k</text>
<text x="127.9" y="34.7">R25</text>
<text x="136.7" y="34.7">R26</text>
<text x="57.8" y="38.2">2k</text>
<text x="66.6" y="38.2">2k</text>
<text x="77.1" y="36.5">0.1u</text>
<text x="85.3" y="37.5">U4</text>
<text x="127.9" y="38.2">2k</text>
<text x="136.7" y="38.2">2k</text>
<text x="85.5" y="53">tca39306</text>
<text x="98.1" y="59.3">DTC043ZM</text>
<text x="134.9" y="54">D8</text>
<text x="142.3" y="54">D9</text>
<text x="149" y="57.5">Varistor20v</text>
<text x="290.9" y="55.8">L13 MPZ2012S102AT</text>
<text x="324.2" y="55.8">L14 MPZ2012S102AT</text>
<text x="113" y="62.8">Q2</text>
<text x="120.9" y="64.5">C21</text>
<text x="120.9" y="66.3">100pF</text>
<text x="268.1" y="71.5">C22</text>
<text x="305.8" y="69.8">R27</text>
<text x="318.9" y="71.5">R28</text>
<text x="327.7" y="71.5">R29</text>
<text x="186.6" y="75">L15</text>
<text x="187.5" y="77.8">MPZ2012S102AT</text>
<text x="268.1" y="73.3">0.1u</text>
<text x="276.3" y="74.3">U5</text>
<text x="306.7" y="72.6">200k</text>
<text x="318.9" y="75">2k</text>
<text x="327.7" y="75">2k</text>
<text x="379.4" y="79.6">CN6</text>
<text x="276.6" y="89.7">tca39306</text>
<text x="338.2" y="94.3">C23</text>
<text x="347" y="90.8">D10</text>
<text x="352.2" y="90.8">D11</text>
<text x="357.8" y="90.8">D12</text>
<text x="380.3" y="90.8">XH-4</text>
<text x="75.4" y="101.3">C24</text>
<text x="113" y="99.6">R30</text>
<text x="122.7" y="101.3">R31</text>
<text x="129.7" y="101.3">R32</text>
<text x="168.2" y="99.6">C25</text>
<text x="168.2" y="101.3">0.1u</text>
<text x="175.3" y="96.1">D13</text>
<text x="289.2" y="96.1">DTC043ZM</text>
<text x="304.1" y="99.6">Q3</text>
<text x="311.9" y="101.3">C26</text>
<text x="338.2" y="96.1">0.1u</text>
<text x="366.3" y="96.1">Varistor20v</text>
<text x="75.4" y="103.1">0.1u</text>
<text x="83.6" y="104.1">U6</text>
<text x="113.9" y="102.4">200k</text>
<text x="122.7" y="104.8">2k</text>
<text x="129.7" y="104.8">2k</text>
<text x="196.3" y="106">CN7</text>
<text x="311.9" y="103.1">100pF</text>
<text x="83.8" y="119.5">tca39306</text>
<text x="96.4" y="125.9">DTC043ZM</text>
<text x="134.9" y="120.6">D14</text>
<text x="142.3" y="120.6">D15</text>
<text x="147.2" y="124.1">Varistor20v</text>
<text x="196.3" y="125.9">PH-8</text>
<text x="111.3" y="129.4">Q4</text>
<text x="119.2" y="131.1">C27</text>
<text x="119.2" y="132.9">100pF</text>
<text x="290.9" y="146.9">L16 MPZ2012S102AT</text>
<text x="324.2" y="146.9">L17 MPZ2012S102AT</text>
<text x="305.8" y="160.9">R33</text>
<text x="268.1" y="162.6">C28</text>
<text x="268.1" y="164.4">0.1u</text>
<text x="276.3" y="165.5">U7</text>
<text x="306.7" y="163.7">200k</text>
<text x="318.9" y="162.6">R34</text>
<text x="318.9" y="166.2">2k</text>
<text x="327.7" y="162.6">R35</text>
<text x="327.7" y="166.2">2k</text>
<text x="379.4" y="170.7">CN8</text>
<text x="111.3" y="178.4">R36</text>
<text x="73.6" y="180.2">C29</text>
<text x="73.6" y="181.9">0.1u</text>
<text x="81.8" y="183">U8</text>
<text x="112.1" y="181.2">200k</text>
<text x="124.4" y="180.2">R37</text>
<text x="124.4" y="183.7">2k</text>
<text x="133.2" y="180.2">R38</text>
<text x="133.2" y="183.7">2k</text>
<text x="276.6" y="180.9">tca39306</text>
<text x="338.2" y="185.5">C30</text>
<text x="347" y="181.9">D16</text>
<text x="352.2" y="181.9">D17</text>
<text x="357.8" y="181.9">D18</text>
<text x="380.3" y="181.9">XH-4</text>
<text x="289.2" y="187.2">DTC043ZM</text>
<text x="304.1" y="190.7">Q5</text>
<text x="338.2" y="187.2">0.1u</text>
<text x="366.3" y="187.2">Varistor20v</text>
<text x="311.9" y="192.4">C31</text>
<text x="311.9" y="194.2">100pF</text>
<text x="82" y="198.4">tca39306</text>
<text x="133.2" y="199.5">D19</text>
<text x="140.5" y="199.5">D20</text>
<text x="145.5" y="203">Varistor20v</text>
<text x="94.6" y="204.7">DTC043ZM</text>
<text x="109.5" y="208.2">Q6</text>
<text x="117.4" y="210">C32</text>
<text x="117.4" y="211.7">100pF</text>
</g>
<g font-size="1.6">
<text x="35.1" y="40">noMount</text>
<text x="47.3" y="40">noMount</text>
<text x="82" y="42">1</text>
<text x="101.1" y="42">8</text>
<text x="82" y="43.8">2</text>
<text x="82" y="47.2">3</text>
<text x="101.1" y="47.2">6</text>
<text x="101.1" y="43.8">7</text>
<text x="64.8" y="53.1">DG</text>
<text x="82" y="49">4</text>
<text x="101.1" y="49">5</text>
<text x="149" y="59.3">1005/3p3</text>
<text x="99.5" y="63">1</text>
<text x="110.4" y="60.1" transform="rotate(-90 110.4 60.1)">3</text>
<text x="110.4" y="73.2" transform="rotate(-90 110.4 73.2)">2</text>
<text x="273" y="78.8">1</text>
<text x="273" y="80.6">2</text>
<text x="292.1" y="80.6">7</text>
<text x="292.1" y="78.8">8</text>
<text x="378.2" y="82.3">1</text>
<text x="273" y="84.1">3</text>
<text x="273" y="85.8">4</text>
<text x="292.1" y="85.8">5</text>
<text x="292.1" y="84.1">6</text>
<text x="378.2" y="84.1">2</text>
<text x="378.2" y="85.8">3</text>
<text x="378.2" y="87.6">4</text>
<text x="290.5" y="99.8">1</text>
<text x="301.4" y="96.9" transform="rotate(-90 301.4 96.9)">3</text>
<text x="366.3" y="97.8">1005/3p3</text>
<text x="80.2" y="108.6">1</text>
<text x="80.2" y="110.4">2</text>
<text x="80.2" y="113.9">3</text>
<text x="99.4" y="113.9">6</text>
<text x="99.4" y="110.4">7</text>
<text x="99.4" y="108.6">8</text>
<text x="194.1" y="108.6">1</text>
<text x="194.1" y="110.4">2</text>
<text x="194.1" y="112.1">3</text>
<text x="194.1" y="113.9">4</text>
<text x="301.4" y="110" transform="rotate(-90 301.4 110)">2</text>
<text x="80.2" y="115.6">4</text>
<text x="99.4" y="115.6">5</text>
<text x="194.1" y="115.6">5</text>
<text x="194.1" y="117.3">6</text>
<text x="194.1" y="119.1">7</text>
<text x="147.2" y="125.9">1005/3p3</text>
<text x="194.1" y="120.9">8</text>
<text x="97.7" y="129.6">1</text>
<text x="108.6" y="126.7" transform="rotate(-90 108.6 126.7)">3</text>
<text x="108.6" y="139.8" transform="rotate(-90 108.6 139.8)">2</text>
<text x="273" y="169.9">1</text>
<text x="273" y="171.7">2</text>
<text x="292.1" y="171.7">7</text>
<text x="292.1" y="169.9">8</text>
<text x="378.2" y="173.4">1</text>
<text x="273" y="175.2">3</text>
<text x="273" y="176.9">4</text>
<text x="292.1" y="176.9">5</text>
<text x="292.1" y="175.2">6</text>
<text x="378.2" y="175.2">2</text>
<text x="378.2" y="176.9">3</text>
<text x="378.2" y="178.7">4</text>
<text x="78.5" y="187.4">1</text>
<text x="78.5" y="189.2">2</text>
<text x="97.6" y="189.2">7</text>
<text x="97.6" y="187.4">8</text>
<text x="290.5" y="191">1</text>
<text x="301.4" y="188" transform="rotate(-90 301.4 188)">3</text>
<text x="366.3" y="188.9">1005/3p3</text>
<text x="78.5" y="192.7">3</text>
<text x="78.5" y="194.5">4</text>
<text x="97.6" y="194.5">5</text>
<text x="97.6" y="192.7">6</text>
<text x="301.4" y="201.1" transform="rotate(-90 301.4 201.1)">2</text>
<text x="96" y="208.5">1</text>
<text x="106.8" y="205.6" transform="rotate(-90 106.8 205.6)">3</text>
<text x="145.5" y="204.7">1005/3p3</text>
<text x="106.8" y="218.6" transform="rotate(-90 106.8 218.6)">2</text>
</g>
<g font-size="1.6" fill="#004080">
<text x="85" y="42.8">GND</text>
<text x="85" y="44.5">Vref1</text>
<text x="95.1" y="44.5">Vref2</text>
<text x="96.7" y="42.8">EN</text>
<text x="85" y="48">SCL1</text>
<text x="85" y="49.8">SDA1</text>
<text x="94.7" y="49.8">SDA2</text>
<text x="94.9" y="48">SCL2</text>
<text x="276" y="79.6">GND</text>
<text x="276" y="81.3">Vref1</text>
<text x="286.1" y="81.3">Vref2</text>
<text x="287.7" y="79.6">EN</text>
<text x="276" y="84.8">SCL1</text>
<text x="276" y="86.6">SDA1</text>
<text x="285.7" y="86.6">SDA2</text>
<text x="286" y="84.8">SCL2</text>
<text x="83.2" y="109.3">GND</text>
<text x="83.2" y="111.1">Vref1</text>
<text x="93.3" y="111.1">Vref2</text>
<text x="95" y="109.3">EN</text>
<text x="83.2" y="114.6">SCL1</text>
<text x="83.2" y="116.4">SDA1</text>
<text x="93" y="116.4">SDA2</text>
<text x="93.2" y="114.6">SCL2</text>
<text x="276" y="170.7">GND</text>
<text x="276" y="172.5">Vref1</text>
<text x="286.1" y="172.5">Vref2</text>
<text x="287.7" y="170.7">EN</text>
<text x="276" y="176">SCL1</text>
<text x="276" y="177.7">SDA1</text>
<text x="285.7" y="177.7">SDA2</text>
<text x="286" y="176">SCL2</text>
<text x="81.5" y="188.2">GND</text>
<text x="81.5" y="190">Vref1</text>
<text x="91.6" y="190">Vref2</text>
<text x="93.2" y="188.2">EN</text>
<text x="81.5" y="193.5">SCL1</text>
<text x="81.5" y="195.2">SDA1</text>
<text x="91.2" y="195.2">SDA2</text>
<text x="91.4" y="193.5">SCL2</text>
</g>
<g font-size="1.6" fill="#00f">
<text x="102.9" y="63.6">4k7</text>
<text x="106.6" y="64.6" transform="rotate(90 106.6 64.6)">47k</text>
<text x="293.9" y="100.4">4k7</text>
<text x="297.6" y="101.5" transform="rotate(90 297.6 101.5)">47k</text>
<text x="101.1" y="130.2">4k7</text>
<text x="104.8" y="131.2" transform="rotate(90 104.8 131.2)">47k</text>
<text x="293.9" y="191.6">4k7</text>
<text x="297.6" y="192.6" transform="rotate(90 297.6 192.6)">47k</text>
<text x="99.4" y="209.1">4k7</text>
<text x="103.1" y="210.1" transform="rotate(90 103.1 210.1)">47k</text>
</g>
<g font-size="1.3">
<text x="42.3" y="1.4">5</text>
<text x="123.6" y="1.4">4</text>
<text x="204.8" y="1.4">3</text>
<text x="286.1" y="1.4">2</text>
<text x="367.3" y="1.4">1</text>
<text x=".5" y="38.7">D</text>
<text x="408.5" y="38.7">D</text>
<text x=".5" y="110.2">C</text>
<text x="408.5" y="110.2">C</text>
<text x=".5" y="181.7">B</text>
<text x="408.5" y="181.7">B</text>
<text x=".5" y="253.3">A</text>
<text x="408.5" y="253.3">A</text>
<text x="42.3" y="289.3">5</text>
<text x="123.6" y="289.3">4</text>
<text x="204.8" y="289.3">3</text>
<text x="286.1" y="289.3">2</text>
<text x="367.3" y="289.3">1</text>
</g>
</svg>
